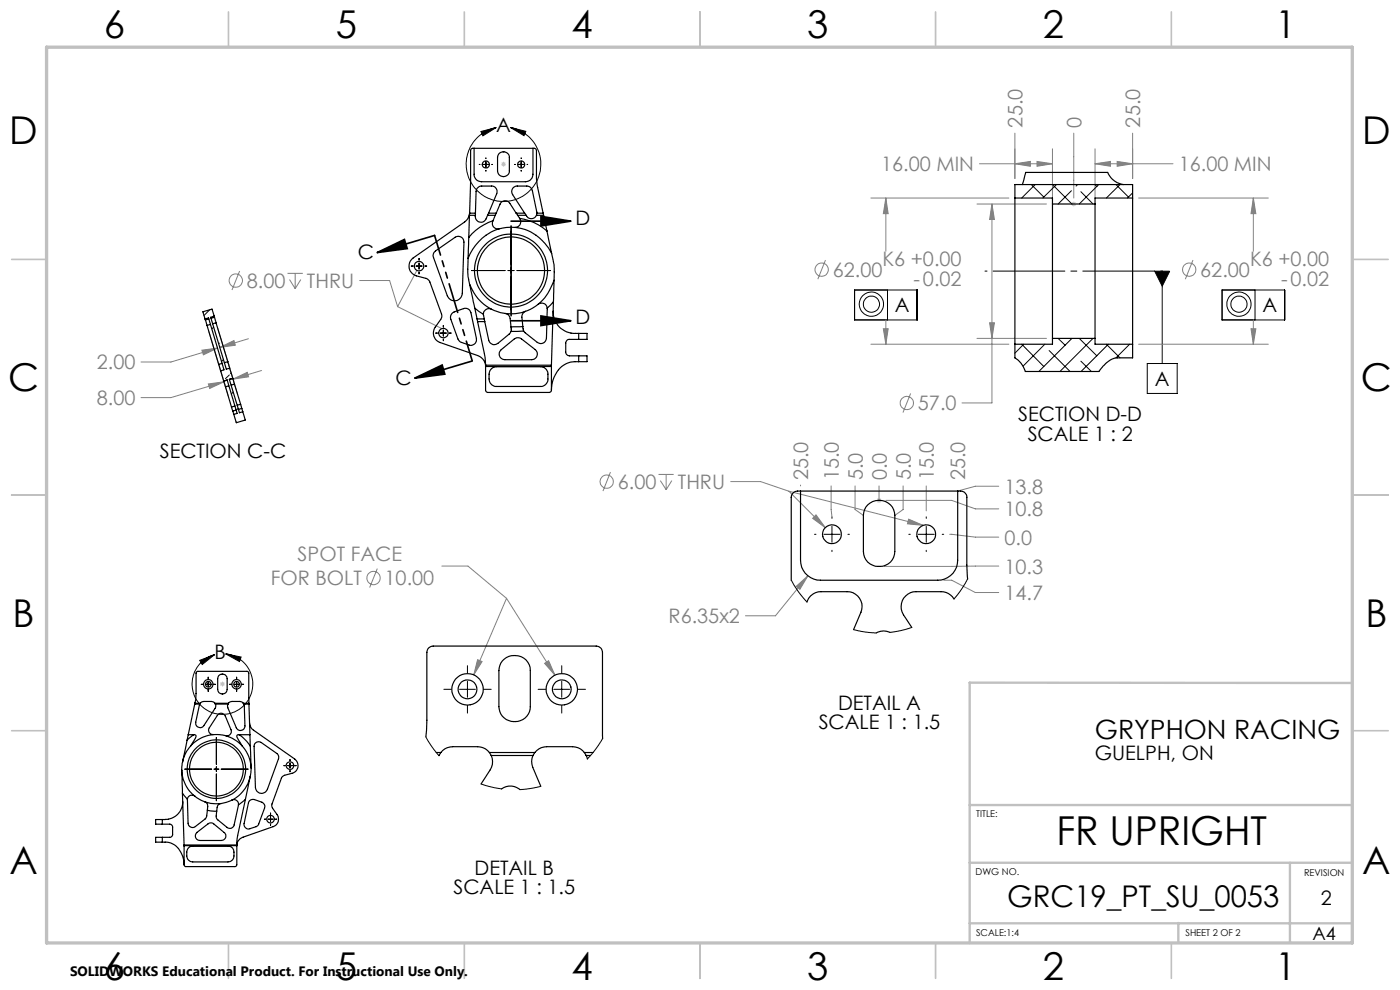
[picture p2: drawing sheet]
<svg xmlns="http://www.w3.org/2000/svg" width="297mm" height="210mm" viewBox="0 0 297 210" stroke-linecap="round" stroke-linejoin="round" font-family="sans-serif">
<g fill="none" stroke="#808080" stroke-width=".21">
<path d="M207.8 34.7h15.5M215.3 28.2v9.7M215.3 34.7l3.3-.5v1.1zM220 34.2l3.3 .5-3.3 .6zM223.3 31.6v10.4M227.8 28.2v13.8M232.3 34.7l3.3-.5v1.1zM232.3 34.7h16.5M232.3 31.6v10.4M237 34.2l3.3 .5-3.3 .6zM240.3 28.2v9.7M50.8 57.5l-1.6 4"/>
<path d="M61 58h3.2M61.4 59.3l1.2 1.9M62.6 58v3.2M63.8 59.3l-1.2 1.9M76.3 59.5h6.4l1.6 5.5M88.4 57.4l-4.1 7.6M175.1 55.2l-1.6 4M184.7 42h29.3M187.9 42l.5 3.3h-1zM187.9 42v11.3M207.3 43.3h14.7M210.4 43.3l.6 3.3h-1.1z"/>
<path d="M210.4 43.3v42.2h-6.3M241.5 42h27.6M253.1 55.2l-1.6 4M265.9 42l.5 3.3h-1zM265.9 42v11.3M42.8 74.3l3.3-.5-3 1.5zM44.3 70.2l4.1 13.8M46.1 73.8l-9.8 3h-6.4M46.2 69.7l4.1 13.8M46.6 73.7l3-1.5 .3 1zM52.7 71.9l-6.1 1.8M55.5 78.6l-6.1 1.8"/>
<path d="M84.3 65l9.4 4.7M184.7 73h29.3M187.4 69.7h1l-.5 3.3zM187.9 67.9v5.1M207.3 71.8h14.7M209.9 68.5h1.1l-.6 3.3zM241.5 73h27.6M265.4 69.7h1l-.5 3.3zM265.9 67.9v5.1M44.2 81.4l3.3-.4-3 1.4zM47.5 81l-11.2 3.3h-6.4M49.4 80.4l3.1-1.4 .2 .9z"/>
<path d="M193.2 83.5l-1.6 4M129.5 100.1l-1.6 4.1M139.7 100.6h3.2M140.1 101.9l1.2 2M141.3 100.6v3.3M142.5 101.9l-1.2 2M155 102.2h6.4l6 2M167.4 104.2l7.7 7.7M167.4 104.2l28.4 7.2M169.8 102.9v.2M173.1 109.2l2 2.7-2.7-1.9zM176.3 103.1v5l.2 1.5"/>
<path d="M181.4 103.1v5l1.8 1.2M186.5 106.1h.1M186.5 103.1v3M187.9 106.1h14l5 1.8h5M191.6 103.1v5l-1.8 1.2M192.8 110.1l3 1.3-3.3-.3zM196.5 103.1v5.3M201.5 113.3l5.4 .6h5M211.9 103.1h-5l-3.7 1.1M80 120.6l-1.6 4M93.7 120.1h5.6l8.2 6.8M101.3 139.9l1 .4-1.8 2.8z"/>
<path d="M107.5 126.9l-7 16.2M107.5 126.9l10.2 16.3M168.9 124.4l2.5-2.2-1.7 2.8zM171.4 122.2l-6.9 8.4h-6.3M200.2 123.1h1.7l5 2.6h5M211.9 120.1h-24.3M115.5 140.7l.9-.5 1.3 3z"/>
<circle cx="50" cy="59.5" r="1.41"/>
<circle cx="174.3" cy="57.2" r="1.42"/>
<circle cx="252.3" cy="57.2" r="1.41"/>
<circle cx="192.4" cy="85.5" r="1.4"/>
<circle cx="128.7" cy="102.2" r="1.4"/>
<circle cx="79.2" cy="122.6" r="1.41"/>
</g>
<g fill="none" stroke="#000" stroke-width=".21">
<path d="M101.7 34.9h.1M102 27.9l3.3-.9-2.9 1.8zM102.4 34.9h1.3M103.1 33.5v.1M103.1 34.2v1.3M103.1 36.2v.1M104.4 34.9h.1M105.3 27a7.9 7.9 0 0 0-5.1 12.2 7.9 7.9 0 0 0 13.2 0 7.9 7.9 0 0 0-5.1-12.2M108.3 27l3.2 .9-.3 .9zM109.2 34.9h.1M109.9 34.9h1.3M110.6 33.5v.1"/>
<path d="M110.6 34.2v1.3M110.6 36.2v.1M111.8 34.9h.1M87.2 56.4h.4M88.3 56.4h1.2M88.9 54.8v.4M88.9 55.8v1.3M88.9 57.7v.4M90.2 56.4h.3M100 57.4h7.1M107.8 57.4h1.2M108.4 49v7.1"/>
<path d="M108.4 56.8v1.2M108.4 58.7v7.1M109.7 57.4h7.1M245 57.5h3.1l-1.5 3.2zM246.6 57.5v19.6M92.4 70.7h.4M93.4 70.7h1.3M94.1 69v.4M94.1 70v1.3M94.1 71.9v.4M95.3 70.7h.4M181.3 61.5h13.3v6.4h-13.3z"/>
<path d="M188.3 61.5v6.4M243.4 77.1h6.3v6.4h-6.3zM259.3 61.5h13.2v6.4h-13.2zM266.2 61.5v6.4M172.8 113.3h.3M174.8 113.3h3.4M176.5 109.6v.4M176.5 111.6v3.4M176.5 116.7v.3M179.9 113.3h.3M192.8 113.3h.3M194.8 113.3h3.4"/>
<path d="M196.5 109.6v.4M196.5 111.6v3.4M196.5 116.7v.3M199.9 113.3h.3M47.9 138.7a6.4 6.4 0 0 1 4.9 9.5 6.4 6.4 0 0 1-10.7 .8 6.4 6.4 0 0 1 3.4-10.1M47.9 138.7l3.3 .7-.4 .9zM42.4 140.1l3.1-1.2-2.6 2.1zM42.7 145.2h.5M43.7 145.2h1M44.2 143.6v.5M44.2 144.6v1.1M44.2 146.2v.5"/>
<path d="M45.2 145.2h.5M45.9 156.4v5.7M48.7 145.2h.5M49.7 145.2h1M50.2 143.6v.5M50.2 144.6v1.1M50.2 146.2v.5M51.2 145.2h.5M94.2 146.2h1.6M97.5 146.2h3.4M99.2 141.2v1.6M99.2 144.5v3.4"/>
<path d="M99.2 149.6v1.7M102.6 146.2h1.6M114.2 146.2h1.6M117.5 146.2h3.4M119.2 141.2v1.6M119.2 144.5v3.4M119.2 149.6v1.7M122.6 146.2h1.6M39.2 163.2h5.7M45.4 163.2h1M45.9 162.7v.9M45.9 164.2v5.7"/>
<path d="M46.9 163.2h5.7M56.1 173.8h.3M56.9 173.8h1M57.4 172.5v.2M57.4 173.2v1.1M57.4 174.8v.3M58.4 173.8h.3M60.2 162.4h.3M61 162.4h1M61.5 161.1v.3M61.5 161.9v1M61.5 163.4v.3"/>
<path d="M62.5 162.4h.3"/>
<circle cx="184.9" cy="64.5" r="2.57"/>
<circle cx="184.9" cy="64.5" r="1.71"/>
<circle cx="262.8" cy="64.5" r="2.57"/>
<circle cx="262.8" cy="64.5" r="1.71"/>
</g>
<path d="M80 53.6l5.8-2.8 .6 1.9zM92.2 49.9l-12.2 3.7M108.4 46.9h12.7M114.8 45.9l6.3 1-6.3 1zM100.2 76.6l-12.2 3.6M108.4 68h12.7M114.8 67l6.3 1-6.3 1.1zM88 80.2l5.8-2.8 .6 2z" fill="none" stroke="#000" stroke-width=".35"/>
<g fill="none" stroke="#c0c0c0" stroke-width=".21">
<path d="M106.3 34.8h1M106.5 34.5l.7 .7M106.8 34.3v1M107.2 34.5l-.7 .7M227.3 43.3h1M227.4 42.9l.7 .7M227.8 42.8v1M228.1 42.9l-.7 .7M186 106.1h1M186.1 105.8l.8 .7M186.5 105.6v1.1M186.9 105.8l-.8 .7"/>
<path d="M46.7 145.1h1M46.8 144.7l.8 .7M47.2 144.6v1M47.6 144.7l-.8 .7"/>
</g>
<path d="M246.7 57.5h-37.7" fill="none" stroke="#000" stroke-width=".21" stroke-dasharray="15.2 1.3 1.3 1.3" stroke-dashoffset="-1.7"/>
<path d="M92.2 49.9l8 26.7" fill="none" stroke="#000" stroke-width=".35" stroke-dasharray="6.3 1.3 1.3 1.3 1.3 1.3" stroke-dashoffset="2"/>
<path d="M108.4 46.9v21.1" fill="none" stroke="#000" stroke-width=".35" stroke-dasharray="6.3 1.3 1.3 1.3 1.3 1.3" stroke-dashoffset="-1"/>
<g fill="none" stroke="#c0c0c0" stroke-width=".35">
<path d="M48.5 2.5v7.5M98.5 2.5v7.5M148.5 2.5v7.5M198.5 2.5v7.5M248.5 2.5v7.5M2.5 55h7.5M287 55h7.5M2.5 105h7.5M287 105h7.5M2.5 155h7.5M287 155h7.5M48.5 200v7.5"/>
<path d="M98.5 200v7.5M148.5 200v7.5M198.5 200v7.5M248.5 200v7.5"/>
</g>
<path d="M286.9 144.9l-81.2-.1v55.3M205.7 170.8h81.2M205.7 195.9h81.2M205.7 183h81.2M250 195.8v4.2M273.6 183v17" fill="none" stroke="#c0c0c0" stroke-width=".5"/>
<path d="M9.9 10h277v190h-277z" fill="none" stroke="#c0c0c0" stroke-width=".7"/>
<g fill="#000">
<path d="M102 27.9l3.3-.9-2.9 1.8zM108.3 27l3.2 .9-.3 .9zM42.4 140.1l3.1-1.2-2.6 2.1zM47.9 138.7l3.3 .7-.4 .9zM245 57.5l1.6 3.2 1.5-3.2z"/>
<path d="M80 53.6l5.8-2.8 .6 1.9zM88 80.2l5.8-2.8 .6 2zM114.8 45.9l6.3 1-6.3 1zM114.8 67l6.3 1-6.3 1.1z"/>
</g>
<g fill="#808080">
<path d="M192.8 110.1l3 1.3-3.3-.3zM173.1 109.2l2 2.7-2.7-1.9zM115.5 140.7l.9-.5 1.3 3zM101.3 139.9l1 .4-1.8 2.8z"/>
<path d="M168.9 124.4l.8 .6 1.7-2.8zM44.2 81.4l3.3-.4-3 1.4zM49.4 80.4l3.1-1.4 .2 .9zM42.8 74.3l3.3-.5-3 1.5zM46.6 73.7l3-1.5 .3 1zM265.9 42l.5 3.3h-1zM265.4 69.7h1l-.5 3.3zM215.3 34.7l3.3-.5v1.1zM220 34.2l3.3 .5-3.3 .6zM232.3 34.7l3.3-.5v1.1zM237 34.2l3.3 .5-3.3 .6zM187.9 42l.5 3.3h-1zM187.4 69.7h1l-.5 3.3zM210.4 43.3l.6 3.3h-1.1zM209.9 68.5h1.1l-.6 3.3z"/>
</g>
<g fill="none" stroke="#000" stroke-width=".25">
<path d="M100.6 31.5v5.5a1.55 1.55 0 0 0 1.6 1.6h9.3a1.55 1.55 0 0 0 1.6-1.6v-5.5M105.9 32.6a1.27 1.27 0 0 1 1.4-.3 1.27 1.27 0 0 1 .8 1.1v2.9a1.25 1.25 0 0 1-1.3 1.2 1.25 1.25 0 0 1-1.2-1.2v-2.9zM216.9 39.1l.7-2.5h17.4a4.3 4.3 0 0 0 3.3 2.5M92.1 53.5l4.5-3.2a1.21 1.21 0 0 1 1.8 1.1l-.3 10.8a1.64 1.64 0 0 1-1.4 1.6 1.64 1.64 0 0 1-1.8-1l-3-8.4zM99.3 54.8l-.1 3.1 .4 2.4M99.4 50.4l-.1 4.4M99.6 45.7l-.2 4.7M99.6 45.7h1.3M99.6 45.2v.5M99.6 45.2l.2-6.6v-6.8l.4-.3h13.4l.2 .3v6.2l.1 1.1 1.3 6.1M99.6 45.1a2.61 2.61 0 0 1-1 2l-10.9 7.6a2.15 2.15 0 0 0-.9 2.1 2.15 2.15 0 0 0 1.5 1.7l2.2 .6 .6 .4 2.6 7.1a1.17 1.17 0 0 1-.2 1.2l-1.2 1.6a2.13 2.13 0 0 0 1.1 3.3l7.9 2.7a2.48 2.48 0 0 1 1.7 2.4M99.6 45.2h1.3"/>
<path d="M100.9 45.7a1.19 1.19 0 0 0 .7 1.4 1.19 1.19 0 0 0 1.5-.7l.3-.7M100.9 45.2v.5M100.9 45.2l.1-4.6a1.21 1.21 0 0 1 1.2-1.1h2.1a1.18 1.18 0 0 1 1.1 1.6l-1.8 4.1M103.4 45.7h1.7M103.6 45.2l-.2 .5M103.6 45.2h1.7M104.6 46.8a11.2 11.2 0 0 0-5.2 3.6M104.6 46.8a1.18 1.18 0 0 0 .1 1.3 1.18 1.18 0 0 0 1.2 .4M105.1 45.7l-.5 1.1M105.3 45.2l-.2 .5M105.3 45.2l.8-1.9a1.17 1.17 0 0 1 2.1-.2l1.3 2.1M109.5 45.2l.3 .5"/>
<path d="M109.5 45.2h1.8M109.8 45.7h1.8M109.8 45.7l.4 .6M110.2 46.3a1.22 1.22 0 0 1 .1 1.3 1.22 1.22 0 0 1-1.1 .7M110.2 46.3a11.3 11.3 0 0 1 5.8 2.7M111.3 45.2l.3 .5M111.3 45.2l-2.5-3.9a1.17 1.17 0 0 1 .9-1.8h2.1a1.17 1.17 0 0 1 1.1 .9l1 4.8M111.6 45.7a1.2 1.2 0 0 0 1.1 .7 1.2 1.2 0 0 0 1.1-.7M113.8 45.7h1.5M113.9 45.2l-.1 .5M113.9 45.2h1.3M115.2 45.2l.1 .5"/>
<path d="M115.3 45.7l.7 3.3M116 49l1 4.7M117 53.7a9.5 9.5 0 0 0-8.7-5.5 9.5 9.5 0 0 0-8.6 5.6l-.4 1M117 53.7l.5 2.6v3.2M117.5 59.5a9.6 9.6 0 0 1-8.8 7.1 9.3 9.3 0 0 1-9.1-6.3M117.5 59.5l-.1 4.5M215.3 42v31M215.3 42v-2.9h25v2.9M215.3 42h8v1.3M223.3 43.3v28.5M223.3 43.3h9M232.3 43.3v28.5"/>
<path d="M240.3 42v31M240.3 42h-8v1.3M43.5 67.7l.7-.3 3.3 11-.7 .3M43.5 67.7l.1 .2M43.6 67.9l.3 1.1M43.9 69l2.5 8.3M44.3 67.7l-.7 .2M44.6 68.8l-.7 .2M45.4 67.1l-.4-1.5-2 .5 .5 1.6M45.4 67.1l-.7 .2 3.3 11 .7-.2M45.4 67.1l.1 .2M45.5 67.3l.3 1.2"/>
<path d="M45.5 67.3l-.7 .2M45.8 68.5l-.7 .2M45.8 68.5l2.5 8.2M46.4 77.3l.4 1.4M46.8 78.7l.6 2.1M47.1 77.1l-.7 .2M48.3 76.7l.4 1.4M48.3 76.7l-.7 .2M48.7 78.1l.7 2.1M96 66.4l2.3-.9a1.2 1.2 0 0 1 1.6 .8l1.2 5.5a1.21 1.21 0 0 1-1.6 1.4l-1.9-.7-.4-.6-1.6-4.4 .1-.7zM99.6 60.3l1.1 5.1M100.7 65.4l1.9 1.3"/>
<path d="M100.7 65.4l.5 2.3M101.2 67.7l.1 .5M101.2 67.7h1.5M101.3 68.2l1.5 6.9 .2 2.4M101.3 68.2h1.5M102.6 66.7l.1 1M102.7 67.7l.1 .5M102.8 68.2l.9 4a1.23 1.23 0 0 0 1.9 .6l2.4-1.9 .4-.6M103 77.5v.2M103 77.7v5.1l.3 .4h13.3l.3-.2 .1-.2M103 77.5h14M103 77.7h14"/>
<path d="M104.1 78.3l.5-.3 .7-.2h9.4a1.62 1.62 0 0 1 1.5 1.6 2.41 2.41 0 0 1-.3 2l-1 .6h-9.6a1.55 1.55 0 0 1-1.5-1.6v-1.3zM104.3 65.6a1.16 1.16 0 0 0-1.7 1.1M106.2 74.3l2.9-2.4 .6-.3 .7 .1 3.1 2.4a1.21 1.21 0 0 1 .4 1.4 1.21 1.21 0 0 1-1.1 .8h-5.7a1.19 1.19 0 0 1-1.1-.7 1.19 1.19 0 0 1 .2-1.3zM107.2 66.5l.6 .3 .3 .4 .3 2.1M108.4 69.3v1M110.9 69.3h-2.5M110.9 69.3l.2 .9M111.1 70.2l-2.7 .1M111.5 66a1.4 1.4 0 0 0-.7 1.8l.1 1.5M114.2 64.5a1.21 1.21 0 0 1 1.9 .9M116 67.7v.5M116 68.2l-.1 3.5a1.21 1.21 0 0 1-1.9 .9l-2.9-2.4"/>
<path d="M116 67.7h1.3M116 68.2h1.3M116.1 65.4l-.1 2.3M117 77.5v.2M117 77.7v5.1M117.3 68.2l-.3 9.3M117.3 67.7v.5M117.3 66a4.7 4.7 0 0 0 5.5 4.7M117.4 64l-1.3 1.4M117.4 64l-.1 3.7M122.8 70.7h1.7v1.3h-1.7M122.8 75.5h1.7v1.2h-1.7"/>
<path d="M122.8 76.7a5 5 0 0 0-5.4 3.8l-.4 2.3M122.8 72h-2a.78 .78 0 0 0-.8 .8v1.9a.85 .85 0 0 0 .8 .8h2M122.8 70.7v1.3M122.8 75.5v1.2M215.3 73v2.9a5 5 0 0 1 2.2 2.9h15.6l.4-.6a5.5 5.5 0 0 1 3.5-2.3h3.3v-2.9M223.3 71.8v1.2h-8M223.3 71.8h9M232.3 71.8v1.2h8M47.4 80.8l.8-.2 2.1 7.1-.7 .2M47.4 80.8h.1M47.5 80.8l.3 1.2M47.8 82l1.3 4.4"/>
<path d="M48.5 81.8l-.7 .2M49.1 86.4l.3 .8M49.4 80.3l.3 1.2M49.4 80.2l-.8 .3 2.2 7.1 .7-.3M49.4 80.3l-.7 .2M49.4 80.2v.1M49.7 81.5l-.7 .2M49.7 81.5l1.3 4.3M49.8 86.1l-.7 .3M50.1 87l-.7 .2M51 85.8l.3 .8M51 85.8l-.7 .2"/>
<path d="M51.3 86.6l.7 2.5-1.9 .6-.7-2.5M51.3 86.6l-.7 .2M169.8 104.2v14.6a4.2 4.2 0 0 0 4.3 4.3h24.8a4.2 4.2 0 0 0 4.3-4.3v-14.6M184.1 107.1a3.4 3.4 0 0 1 3.6-.8 3.4 3.4 0 0 1 2.1 3v7.7a3.3 3.3 0 0 1-3.3 3.2 3.3 3.3 0 0 1-3.3-3.2v-7.7a3.3 3.3 0 0 1 .9-2.2zM171.2 127.7a3 3 0 0 1 3-2.2h5.5a3.2 3.2 0 0 1 2.9 4.4l-1.5 3.7M188.8 134.2a3 3 0 0 0-2.9 .1M202.4 127.1v-.1a3.1 3.1 0 0 0-2.8-1.5h-5.3a3.2 3.2 0 0 0-2.6 4.9l1.7 2.7M205.3 122.8l-.2-2.9v-14.4a1.33 1.33 0 0 0-1.3-1.3h-34.6a1.39 1.39 0 0 0-1.3 1.3v17.6M39.7 157l-1 4.6M39.9 155.8h1.2M40.5 158.2a7.2 7.2 0 0 0-1.8 3.4M40.5 158.2a7.4 7.4 0 0 1 10.9 0"/>
<path d="M41.1 155.8l-1.4 1.2M41.1 155.8l.4 .1 .1 .3-1.1 2M41.3 149.4h1.1M41.3 149.4l-1.6 7.6M41.4 149.2l-.1 .2M41.4 149.2l.2-2.1v-4.4l.3-.3 10.8 .1 .1 6.7M41.4 149.2h1.1M42.4 149.4l-.9 3.8a.95 .95 0 0 0 .6 1.1 .95 .95 0 0 0 1.2-.4l2.4-3.8v-.7M42.5 149.2l.8-.4h1.5l.8 .4M42.5 149.2l-.1 .2M45.3 155.8a.93 .93 0 0 1-.9-.4 .93 .93 0 0 1 0-1l1.7-2.6a.95 .95 0 0 1 .9-.5 .95 .95 0 0 1 .8 .6l1.2 2.9a.95 .95 0 0 1-.2 1 .95 .95 0 0 1-.9 .3M45.6 149.2h2.9"/>
<path d="M45.6 149.2l.1 .2M45.7 149.4h2.7M46.4 143.3a1.03 1.03 0 0 1 1.1-.3 1.03 1.03 0 0 1 .7 1v2.3a1.01 1.01 0 0 1-1 .9 1.01 1.01 0 0 1-1-.9v-2.3zM48.4 149.4l-.1 .7 1.8 4.3a.96 .96 0 0 0 1.1 .5 .96 .96 0 0 0 .8-.9l-.2-4.6M48.5 149.2l.7-.4h1.7l.7 .4M48.5 149.2l-.1 .2M50.7 155.8l1.6 1.4 .8 1M50.7 155.8a.42 .42 0 0 0-.5 .3 .42 .42 0 0 0 .2 .5l1 1.6M50.7 155.8h2.3M51.4 158.2a7.3 7.3 0 0 1 1.9 4.7M51.6 149.2h1.2M51.6 149.2l.2 .2"/>
<path d="M51.8 149.4h1M52.8 149.2v.2M52.8 149.4l.3 8.8M53 153.3a2 2 0 0 0 .8 1.6l8.7 6.1a1.7 1.7 0 0 1 .7 1.7 1.7 1.7 0 0 1-1.3 1.3l-1.6 .5-.6 .5-2 5.5v.7l1.1 1.6a1.65 1.65 0 0 1-.9 2.6l-6.3 2.2a1.96 1.96 0 0 0-1.4 1.8M53.1 158.2l.2 4.7M54 157.8a1.04 1.04 0 0 1 1.4-.3l3.3 2.3a.99 .99 0 0 1 .4 1.1l-2.4 6.5a1.31 1.31 0 0 1-1.4 .9 1.31 1.31 0 0 1-1.1-1.3l-.3-8.7zM90.3 156.3l.3-3.5v-14.4a1.33 1.33 0 0 1 1.3-1.4h34.6a1.33 1.33 0 0 1 1.3 1.4v18.3M92.5 159.6h1M93.5 159.6a3.1 3.1 0 0 1 2.5-1.2h5.3a3.2 3.2 0 0 1 2.5 1.2M93.5 159.6l-.4 .7M103.8 159.6h9.7M103.8 159.6l.4 .7"/>
<path d="M106.6 140.2a3.4 3.4 0 0 1 3.6-1 3.4 3.4 0 0 1 2.3 3v7.7a3.3 3.3 0 0 1-3.3 3.2 3.3 3.3 0 0 1-3.4-3.2v-7.7a3.5 3.5 0 0 1 .8-2zM113.5 159.6a3.2 3.2 0 0 1 2.5-1.2h5.5a3.2 3.2 0 0 1 2.5 1.2M113.5 159.6l-.4 .7M124 159.6h1.8M124 159.6l.4 .7M34.4 177.6h-1.4v1h1.4M34.4 173.8h-1.4v1h1.4M34.4 178.6a4.3 4.3 0 0 1 4.6 4.4l.1 .4M34.4 174.8h1.6a.6 .6 0 0 1 .6 .7v1.5a.6 .6 0 0 1-.6 .6h-1.6M34.4 173.8v1M34.4 177.6v1M38.6 163.4a7.3 7.3 0 0 0 2.7 5.5"/>
<path d="M38.6 163.4l.1 4.8M38.7 168.2l1.1 1.3M38.7 168.2l.4 11M38.7 161.6l-.1 1.8M38.8 170a3.9 3.9 0 0 1-4.4 3.8M39.1 179.2v.2M39.1 179.2h11.1M39.1 179.4h11.1M39.1 179.4v4M39.8 169.5l.1 5.1a.97 .97 0 0 0 1.6 .7l2.1-1.7 .4-1.7M40.1 179.8l.6-.3h7.7a1.25 1.25 0 0 1 1.2 1.3v.8a1.25 1.25 0 0 1-1.2 1.2h-7.5a1.32 1.32 0 0 1-1.3-1.2l.1-1.1zM41.3 168.9a.96 .96 0 0 0-1.5 .6"/>
<path d="M41.3 168.9l1.3 .8 .8 .4M41.8 176.6l2.3-1.8 .7-.3 .5 .3 2.3 1.8a.94 .94 0 0 1 .3 1.1 .94 .94 0 0 1-.9 .6h-4.6a.97 .97 0 0 1-.9-.7 .97 .97 0 0 1 .3-1zM43.4 170.1a7.9 7.9 0 0 0 3.5 .4M43.4 170.1a1.43 1.43 0 0 1 .6 1.8M44 171.9l2 .2M46.9 170.5a1.38 1.38 0 0 0-.9 1.6M49.2 169.7a.97 .97 0 0 1 1.4 1M49.2 169.7l-2.3 .8M50.2 179.2v.2M50.2 179.4v4l-.3 .4h-10.5l-.3-.4M50.6 170.7l-.9 4.3a.93 .93 0 0 1-1.5 .5l-2.1-1.7-.2-.5 .1-1.2M52.1 169.5l-1.5 1.2"/>
<path d="M52.1 169.5l-1.7 7.8-.2 1.9M52.9 169.9l.5-.3h.4l1.8 .6a.97 .97 0 0 1 .5 1.2l-1.3 3.6-.5 .4-1.3 .4a.95 .95 0 0 1-1.2-1.1zM53.1 164.7a7.4 7.4 0 0 1-3.9 5M53.1 164.7l-1 4.8M53.3 162.9l-.2 1.8M93.1 160.3h.1M104.2 160.3a3.2 3.2 0 0 1-.2 3l-1.9 3M104.2 160.3h8.9M106.4 167.3a3.1 3.1 0 0 1 3.9 .2M113.1 160.3a3.2 3.2 0 0 0-.1 2.5l1.7 4M124.4 160.3l.2 .7M124.4 160.3h.9"/>
<circle cx="103.1" cy="34.9" r=".76"/>
<circle cx="110.6" cy="34.9" r=".75"/>
<circle cx="88.9" cy="56.5" r="1.01"/>
<circle cx="108.4" cy="57.4" r="7.1"/>
<circle cx="108.4" cy="57.4" r="7.7"/>
<circle cx="94.1" cy="70.6" r=".99"/>
<circle cx="176.5" cy="113.3" r="2"/>
<circle cx="196.5" cy="113.3" r="2"/>
<circle cx="44.2" cy="145.2" r=".59"/>
<circle cx="44.2" cy="145.2" r=".99"/>
<circle cx="50.2" cy="145.2" r=".99"/>
<circle cx="50.2" cy="145.2" r=".6"/>
<circle cx="99.2" cy="146.2" r="1.99"/>
<circle cx="99.2" cy="146.2" r="3.3"/>
<circle cx="119.2" cy="146.2" r="1.99"/>
<circle cx="119.2" cy="146.2" r="3.3"/>
<circle cx="45.9" cy="163.1" r="5.7"/>
<circle cx="45.9" cy="163.2" r="6.2"/>
<circle cx="57.4" cy="173.8" r=".8"/>
<circle cx="61.5" cy="162.4" r=".8"/>
</g>
<g fill="none" stroke="#000" stroke-width=".21">
<path d="M218.8 39.1l2.6 2.7M219.6 39.1l-2.9 2.9M223.3 39.1l4.1 4.2M224.1 39.1l-2.9 2.9M228.6 39.1l-.3 .4M232.3 39.1l.4 .5M233.1 39.1l-4.1 4.2M236.7 39.1l2.7 2.7M237.6 39.1l-2.9 2.9M227.3 40.5l-2.8 2.8M229.3 40.7l2.6 2.6M240.3 40.9l-1.1 1.1"/>
<path d="M44.5 65.7l-1.2 1.2M45.3 69.4l-.4 .4M46.4 72.8h.1M47.4 76.3l-.4 .4M48.6 79.5l-.8 .8M49 79.1l-.1 .2M216.7 73l4.7 4.7M217.2 73l-1.9 1.9M221.7 73l-4.7 4.7M222.6 74.4l4.4 4.4M224.5 71.8l1.5 1.4M227.4 71.8l-7 7"/>
<path d="M229 71.8l3.7 3.7M229.3 76.6l2.2 2.2M231.9 71.8l-7 7M234.7 73l2.9 2.9M235.1 73l-5.8 5.8M239.6 73l-2.9 2.9M49.5 83.2l-.4 .4M50.1 89.5l.1 .1M50.5 86.6l-.4 .5M167.9 123.1l1.5 2.5 1.8 2.1M181.1 133.6l2.5 .5 2.3 .2M193.4 133.1l-2.4 .7-2.2 .4"/>
<path d="M205.3 122.8l-1.2 2-1.7 2.3M90.3 156.3l1.4 2.3 1.4 1.7M127.8 156.7l-1.7 2.6-1.5 1.7M102.1 166.3l2.2 .7 2.1 .3M114.7 166.8l-1.8 .4-2.6 .3"/>
</g>
<text font-size="8.5" x="224.1" y="179.3">FR UPRIGHT</text>
<g font-size="8.1">
<text x="22" y="8">6</text>
<text x="71.2" y="8">5</text>
<text x="121.2" y="8">4</text>
<text x="171.3" y="8">3</text>
<text x="221.3" y="8">2</text>
<text x="270.5" y="8">1</text>
<text x="2" y="30.5">D</text>
<text x="289" y="30.5">D</text>
<text x="1.7" y="83">C</text>
<text x="288.7" y="83">C</text>
<text x="2.7" y="133">B</text>
<text x="289.7" y="133">B</text>
<text x="2" y="185.5">A</text>
<text x="289" y="185.5">A</text>
<text x="22" y="208">6</text>
<text x="71.2" y="208">5</text>
<text x="121.2" y="208">4</text>
<text x="171.3" y="208">3</text>
<text x="221.3" y="208">2</text>
<text x="270.5" y="208">1</text>
</g>
<text font-size="6.3" x="213.7" y="192.5">GRC19_PT_SU_0053</text>
<text font-size="5.6" x="232.3" y="156.7">GRYPHON RACING</text>
<g font-size="4.2">
<text x="105.3" y="28.1">A</text>
<text x="122.1" y="47.6">D</text>
<text x="75.9" y="55">C</text>
<text x="122.1" y="68.7">D</text>
<text x="189.9" y="66.3">A</text>
<text x="267.8" y="66.3">A</text>
<text x="83.9" y="81.7">C</text>
<text x="245" y="81.9">A</text>
<text x="216" y="89.4">SECTION D-D</text>
<text x="218" y="93.6">SCALE 1 : 2</text>
<text x="33.9" y="97.1">SECTION C-C</text>
<text x="45.5" y="139.9">B</text>
<text x="173.7" y="154.7">SCALE 1 : 1.5</text>
<text x="177.8" y="150.5">DETAIL A</text>
<text x="232.3" y="161.2">GUELPH, ON</text>
<text x="100.7" y="185.6">DETAIL B</text>
<text x="96.2" y="189.7">SCALE 1 : 1.5</text>
<text x="280.2" y="192.1">2</text>
</g>
<g font-size="4.2" fill="#808080">
<text x="216.9" y="27" transform="rotate(-90 216.9 27)">25.0</text>
<text x="229.4" y="27" transform="rotate(-90 229.4 27)">0</text>
<text x="241.9" y="27" transform="rotate(-90 241.9 27)">25.0</text>
<text x="186.9" y="36.3">16.00 MIN</text>
<text x="250.1" y="36.3">16.00 MIN</text>
<text x="176.7" y="58.7">62.00</text>
<text x="187.2" y="56.5">K6 +0.00</text>
<text x="254.6" y="58.7">62.00</text>
<text x="265.2" y="56.5">K6 +0.00</text>
<text x="52.4" y="61">8.00</text>
<text x="65.1" y="61">THRU</text>
<text x="193.8" y="60.6">-0.02</text>
<text x="271.8" y="60.6">-0.02</text>
<text x="20.5" y="78.4">2.00</text>
<text x="20.5" y="85.9">8.00</text>
<text x="194.7" y="87">57.0</text>
<text x="171.4" y="101.9" transform="rotate(-90 171.4 101.9)">25.0</text>
<text x="177.9" y="101.9" transform="rotate(-90 177.9 101.9)">15.0</text>
<text x="183" y="101.9" transform="rotate(-90 183 101.9)">5.0</text>
<text x="188.1" y="101.9" transform="rotate(-90 188.1 101.9)">0.0</text>
<text x="193.2" y="101.9" transform="rotate(-90 193.2 101.9)">5.0</text>
<text x="198.1" y="101.9" transform="rotate(-90 198.1 101.9)">15.0</text>
<text x="204.8" y="101.9" transform="rotate(-90 204.8 101.9)">25.0</text>
<text x="131.1" y="103.7">6.00</text>
<text x="143.8" y="103.7">THRU</text>
<text x="213.1" y="104.7">13.8</text>
<text x="213.1" y="109.5">10.8</text>
<text x="63.1" y="119.1">SPOT FACE</text>
<text x="213.1" y="115.5">0.0</text>
<text x="57.5" y="124.1">FOR BOLT</text>
<text x="81.6" y="124.1">10.00</text>
<text x="213.1" y="121.7">10.3</text>
<text x="213.1" y="127.3">14.7</text>
<text x="141.8" y="132.2">R6.35x2</text>
</g>
<text font-size="3.9" x="278.4" y="199.3">A4</text>
<text font-size="2.9" x="14.9" y="207.1">SOLIDWORKS Educational Product. For Instructional Use Only.</text>
<g font-size="2">
<text x="207.1" y="173.3">TITLE:</text>
<text x="207" y="185.5">DWG NO.</text>
<text x="276.7" y="185.9">REVISION</text>
<text x="207.1" y="198.6">SCALE:1:4</text>
<text x="251.5" y="198.6">SHEET 2 OF 2</text>
</g>
</svg>
